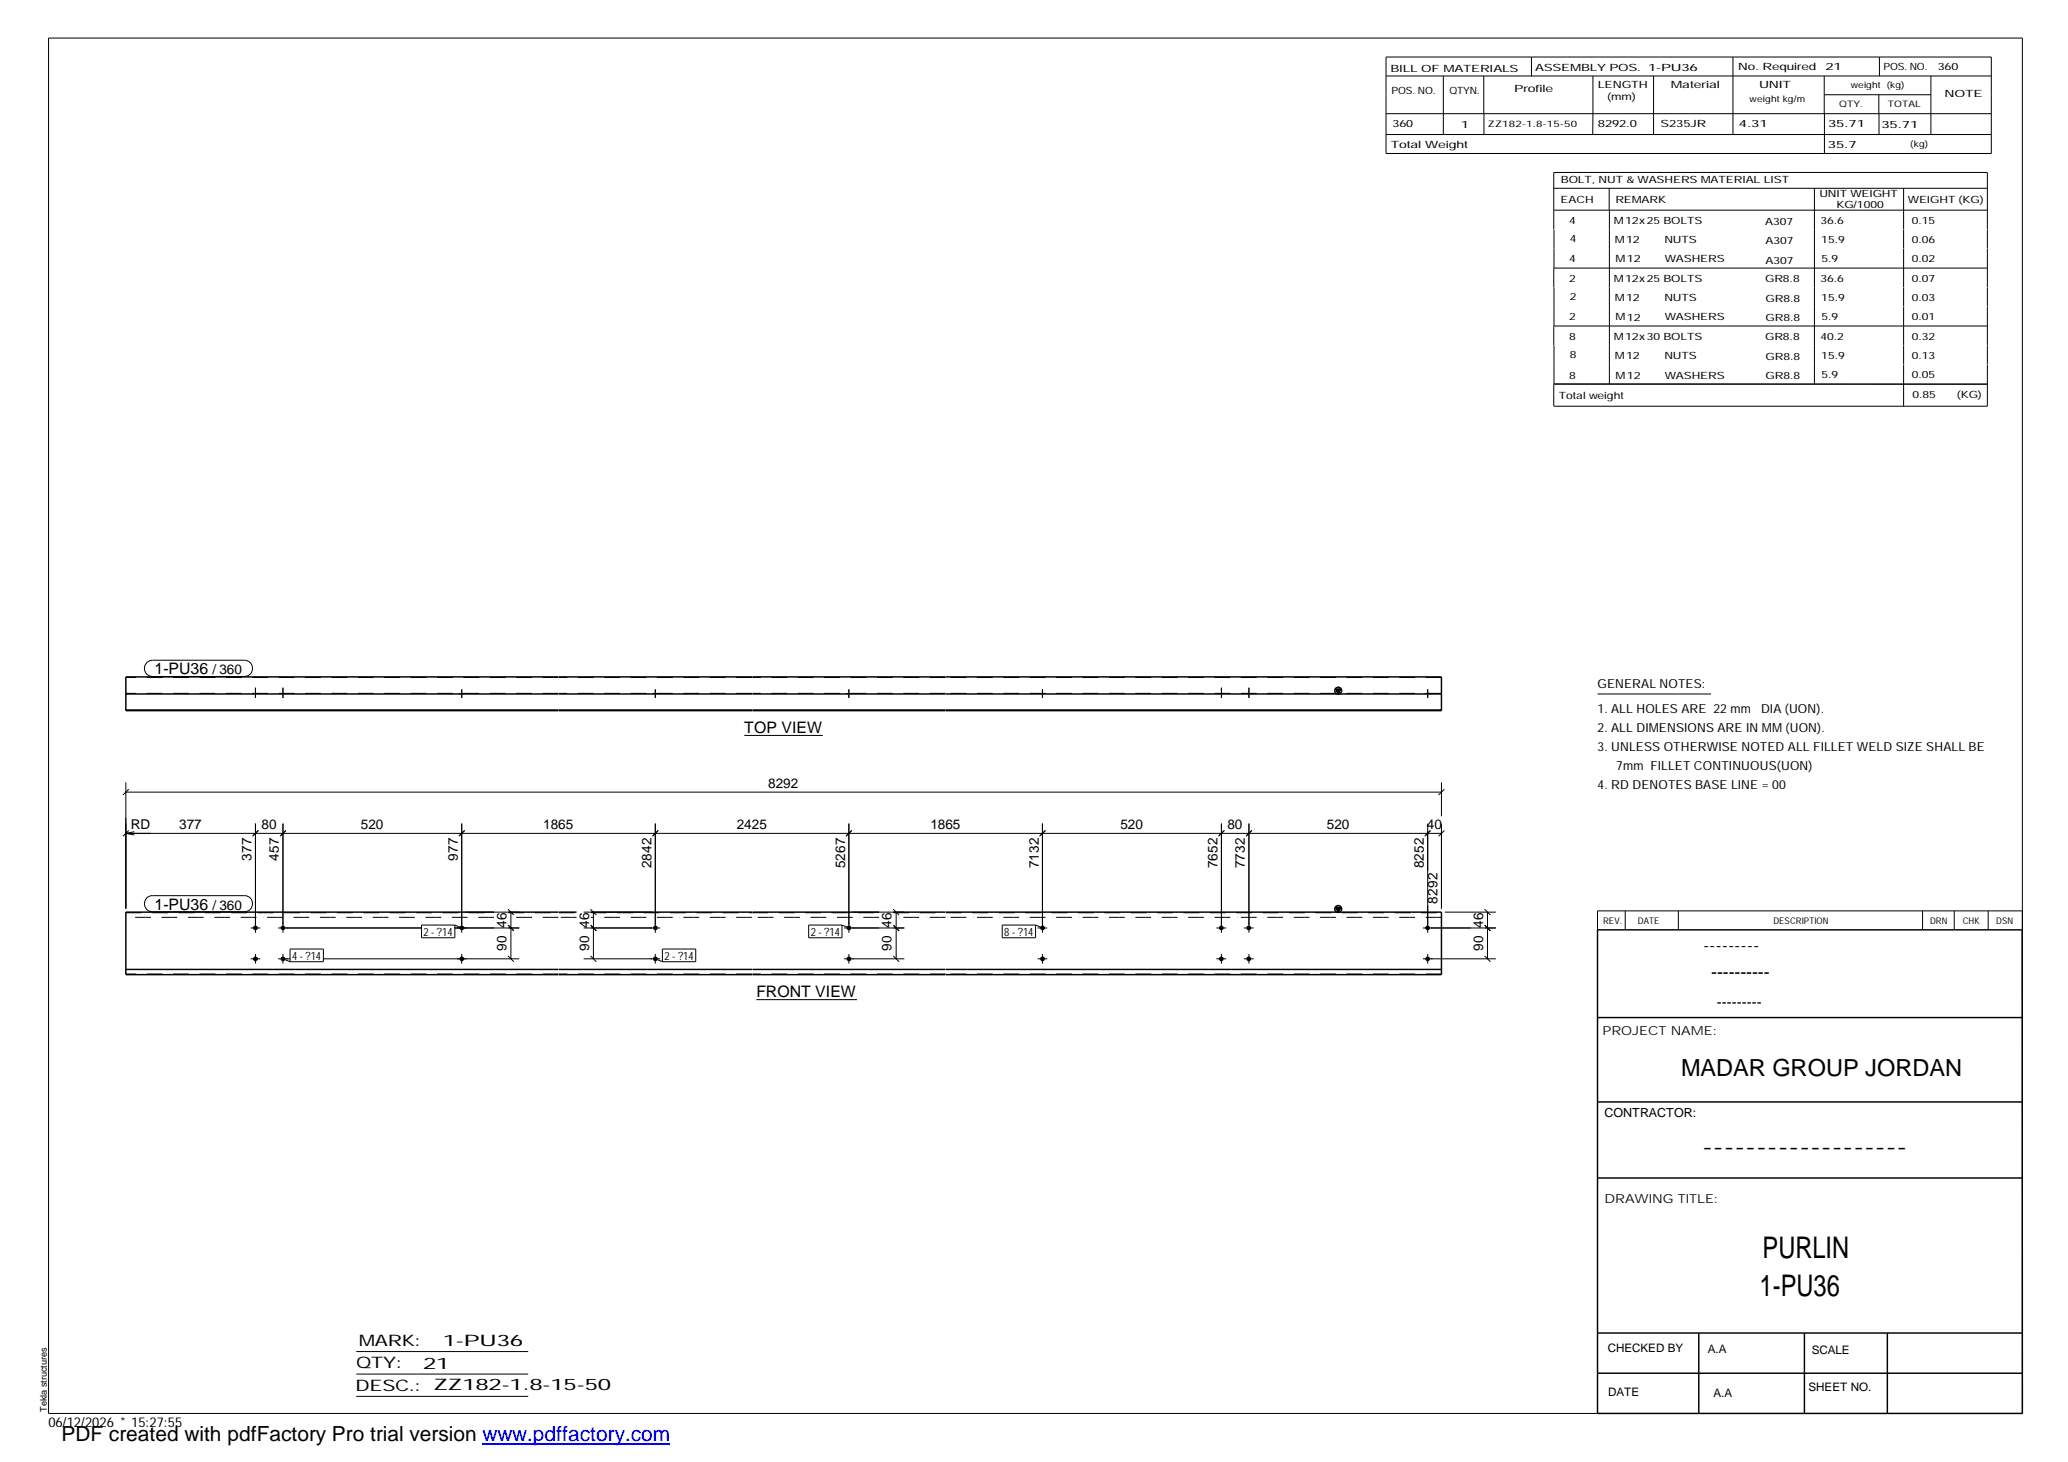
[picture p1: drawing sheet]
<svg xmlns="http://www.w3.org/2000/svg" width="420mm" height="297mm" viewBox="0 0 420 297" stroke-linecap="round" stroke-linejoin="round" font-family="sans-serif">
<g fill="#000">
<path d="M271.3 140h1.2l-.6 1zM271.3 184.3h1.2l-.6 1z"/>
<path d="M51.4 140.9h1v.1h-1z" fill-rule="evenodd"/>
<path d="M51.4 140.9h1v.1h-1z" fill-rule="evenodd"/>
<path d="M57 140.9h1v.1h-1z" fill-rule="evenodd"/>
<path d="M57 140.9h1v.1h-1z" fill-rule="evenodd"/>
<path d="M93.3 140.9h1v.1h-1z" fill-rule="evenodd"/>
<path d="M93.3 140.9h1v.1h-1z" fill-rule="evenodd"/>
<path d="M132.7 140.9h.9v.1h-.9z" fill-rule="evenodd"/>
<path d="M132.7 140.9h.9v.1h-.9z" fill-rule="evenodd"/>
<path d="M172 140.9h1v.1h-1z" fill-rule="evenodd"/>
<path d="M172 140.9h1v.1h-1z" fill-rule="evenodd"/>
<path d="M211.3 140.9h1v.1h-1z" fill-rule="evenodd"/>
<path d="M211.3 140.9h1v.1h-1z" fill-rule="evenodd"/>
<path d="M247.6 140.9h1v.1h-1z" fill-rule="evenodd"/>
<path d="M247.6 140.9h1v.1h-1z" fill-rule="evenodd"/>
<path d="M253.2 140.9h1v.1h-1z" fill-rule="evenodd"/>
<path d="M253.2 140.9h1v.1h-1z" fill-rule="evenodd"/>
<path d="M289.6 140.9h.9v.1h-.9z" fill-rule="evenodd"/>
<path d="M289.6 140.9h.9v.1h-.9z" fill-rule="evenodd"/>
<circle cx="51.9" cy="194.8" r=".48"/>
<circle cx="51.9" cy="188.5" r=".49"/>
<circle cx="57.5" cy="194.8" r=".48"/>
<circle cx="57.5" cy="188.5" r=".49"/>
<circle cx="93.8" cy="194.8" r=".47"/>
<circle cx="93.8" cy="188.5" r=".48"/>
<circle cx="133.1" cy="194.8" r=".47"/>
<circle cx="133.2" cy="188.5" r=".48"/>
<circle cx="172.5" cy="194.8" r=".48"/>
<circle cx="172.5" cy="188.5" r=".49"/>
<circle cx="211.8" cy="194.8" r=".48"/>
<circle cx="211.8" cy="188.5" r=".49"/>
<circle cx="248.1" cy="194.8" r=".48"/>
<circle cx="248.2" cy="188.5" r=".49"/>
<circle cx="253.7" cy="194.8" r=".48"/>
<circle cx="253.7" cy="188.5" r=".49"/>
<circle cx="290" cy="194.8" r=".48"/>
<circle cx="290.1" cy="188.5" r=".49"/>
</g>
<g fill="none" stroke="#000" stroke-width=".2">
<path d="M9.9 7.7h401v279.5h-401zM281.6 11.6h123v19.6h-123zM281.6 15.4h123M293.2 15.4v11.9M301.5 15.4v7.7M311.1 11.6v3.9M323.6 15.4v11.9M336 15.4v11.9M352.1 11.6v15.7M370.6 15.4v7.7M370.7 19.2h21.6M381.7 19.2v3.9"/>
<path d="M381.8 11.6v3.8M392.3 15.4v11.9M281.6 23.1h123M281.6 27.3h123M301.5 23.1v4.2M315.7 38.3h88.1M326.9 38.3v4.4M368.6 38.3v39.7M370.7 23.1v8.1M381.8 23.1v4.2M386.8 38.3v8.3M315.7 42.7h88.1"/>
<path d="M315.7 46.6v-11.6h88.1v11.6M315.7 54.5v3.9M315.7 54.5h88.1M315.7 46.6v7.9M315.7 58.4v7.8M327 42.7v35.3M386.8 46.6v3.9M386.8 50.6v7.7M386.8 58.4v3.9M403.8 46.6v3.9M403.8 50.6v7.7M403.8 58.4v3.9"/>
<path d="M315.7 66.3v3.8M315.7 78v4.5M315.7 66.2h88.1M315.7 78h88.1h-88M315.7 70.2v7.8M386.8 62.3v7.8M386.8 70.2v3.8M386.8 74.1v8.4M403.8 62.3v7.8M403.8 70.2v3.8M403.8 74.1v8.4h-88.1M29.8 134.6l.6-.3 .6-.2h18.7a1.65 1.65 0 0 1 1.6 1.7 1.65 1.65 0 0 1-1.6 1.6h-18.7a1.65 1.65 0 0 1-1.5-1 1.65 1.65 0 0 1 .3-1.8z"/>
<path d="M51.9 139.7v2.1M57.5 139.7v2.1M248.2 139.7v2.1M253.7 139.7v2.1M25.6 158.9v25.7M51.4 140.9v.1M52.4 140.9v.1M57 140.9v.1M58 140.9v.1M93.3 140.9v.1M93.8 140.1v1.7M94.3 140.9v.1"/>
<path d="M132.7 140.9v.1M133.1 140.1v1.7M133.6 140.9v.1M151.2 149.4h16M172 140.9v.1M172.5 140.1v1.7M173 140.9v.1M211.3 140.9v.1M211.8 140.1v1.7M212.3 140.9v.1M247.6 140.9v.1M248.6 140.9v.1"/>
<path d="M253.2 140.9v.1M254.2 140.9v.1M289.6 140.9v.1M290.1 140.1v1.7M290.5 140.9v.1M292.9 158.9v6.9M324.6 141h23M25.6 160.9h267.3M25.6 169.3h267.3M25.6 169.3l1.7 .4M26.2 160.3l-1.2 1.2M26.2 168.7l-1.2 1.2"/>
<path d="M27.3 169l-1.7 .3M51.4 169.8l1.1-1.1-1.2 1.2M51.9 167.3v22.2M57.5 167.3v22.2M58.1 168.7l-1.2 1.2M93.8 167.3v22.2M94.4 168.7l-1.2 1.2M133.1 167.3v22.2M133.7 168.7l-1.2 1.2M172.5 167.3v22.2M173.1 168.7l-1.2 1.2M211.8 167.3v22.2"/>
<path d="M212.4 168.7l-1.2 1.2M247.6 169.8l1.2-1.1-1.2 1.2M248.2 167.3v22.2M253.2 169.8l1.1-1.1-1.1 1.2M253.7 167.3v22.2M290.1 167.3v22.2M290.6 168.8l-1.1 1.1M290.7 168.7l-1.1 1.1M292.9 167.3v17.3M293.5 160.3l-1.2 1.2M293.5 168.7l-1.2 1.2M29.8 182.4l.8-.4h19.1a1.63 1.63 0 0 1 1.6 1.6 1.63 1.63 0 0 1-1.6 1.6h-18.7a1.65 1.65 0 0 1-1.5-1 1.65 1.65 0 0 1 .3-1.8z"/>
<path d="M50.9 194.8h2M50.9 188.5h2M51.9 193.8v2M56.5 194.8h2.5M56.5 188.5h29.2M57.5 193.8v2M57.5 194.8l1.4 .6M58.9 192.8h6.8v2.6h-6.8zM65.6 194.8h39.9M85.6 187.9h6.8v2.6h-6.8zM92.3 188.5h13.2M92.4 187.9l1.4 .6"/>
<path d="M93.8 193.8v2M94.5 185.3h11M103.2 194.2l1.2 1.2M103.2 187.9l1.2 1.2-1.1-1.1M103.2 184.7l1.2 1.2M103.8 185.3v9.5M118.6 194.8h15.5M118.6 188.5h15.5M118.6 185.3h13.9M120 194.2l1.2 1.2M120 187.9l1.2 1.2-1.1-1.1M120 184.7l1.2 1.2"/>
<path d="M120.6 185.3v9.5M133.1 193.8v2M133.1 194.8l1.5 .6M134.6 192.8h6.8v2.6h-6.8zM164.3 187.9h6.8v2.6h-6.8zM171.1 187.9l1.4 .6M171.5 194.8h12.2M171.5 188.5h12.2M172.5 193.8v2M173.2 185.3h10.5M181.5 194.2l1.2 1.2M181.5 187.9l1.2 1.2"/>
<path d="M181.5 184.7l1.2 1.2M182.1 185.3v9.5M203.6 187.9h6.8v2.6h-6.8zM210.4 187.9l1.4 .6M210.8 194.8h2M210.8 188.5h2M211.8 193.8v2M247.1 194.8h2M247.1 188.5h2M248.2 193.8v2M252.7 194.8h2M252.7 188.5h2"/>
<path d="M253.7 193.8v2M289.1 194.8h14.8M289.1 188.5h14.8M290.1 193.8v2M293.5 185.3h10.4M301.6 194.2l1.2 1.2M301.6 187.9l1.2 1.2-1.1-1.1M301.6 184.7l1.2 1.2M302.2 185.3v9.5M330.2 185.1v3.8M341 185.1v3.8M390.6 185.1v3.8"/>
<path d="M397 185.1v3.8M403.9 185.1v3.8M410.9 185.1h-86.3v3.8M153.7 203.1h20.4M72.4 274.6h34.9M72.4 279.2h34.9M72.4 283.7h34.9"/>
</g>
<g fill="none" stroke="#000" stroke-width=".3">
<path d="M113.5 137.5h-87.9v6.9h87.9M113.5 137.5h39.3M152.9 137.5h39.2M192.2 137.5h100.7v6.9h-100.7M271.3 140h1.2l-.6 1zM25.6 144.3h87.9M25.6 141h87.9M113.5 144.3h39.3M113.5 144.4h39.3M113.5 141h39.3M152.9 144.3h39.2M152.9 144.4h39.2"/>
<path d="M152.9 141h39.2M192.2 144.3h100.7M192.2 141h100.7M25.6 197h87.9M100.4 185.3h-74.8v12.7h87.9M103.3 185.3h10.2M113.5 198h39.3M113.5 197h39.3M113.5 185.3h3.6M120.1 185.3h32.7M152.9 198h39.2M152.9 197h39.2"/>
<path d="M152.9 185.3h25.7M181.5 185.3h10.6M192.2 185.3h100.7v12.7h-100.7M192.2 197h100.7M271.3 184.3h1.2l-.6 1zM324.6 188.9h86.2l.1 98.3h-86.3zM324.6 206.7h86.3M324.6 239.3h86.3M324.6 223.9h86.3M324.6 270.8h86.3M324.6 279h86.3M345.1 270.8v16.4"/>
<path d="M366.6 270.8v16.4M383.5 270.8v16.4"/>
<circle cx="271.9" cy="140.3" r=".71"/>
<circle cx="271.9" cy="184.7" r=".71"/>
</g>
<g fill="none" stroke="#000" stroke-width=".2" stroke-dasharray="1.1 0 2.1 .7 0 1.4" stroke-linecap="butt">
<path d="M113.5 137.7h-87.9M152.8 137.7h-39.3M192.1 137.7h-39.2M292.9 137.7h-100.7M113.5 140.9h-87.9M152.8 140.9h-39.3M192.1 140.9h-39.2M292.9 140.9h-100.7M25.6 185.4h74.8M100.4 186.4h-74.8M103.3 185.4h10.2M113.5 197.9h-87.9"/>
<path d="M113.5 186.4h-10.2M113.5 185.4h3.6M117.1 186.4h-3.6M120.1 185.4h32.7M152.8 197.9h-39.3M152.8 186.4h-32.7M152.9 185.4h25.7M178.6 186.4h-25.7M181.5 185.4h10.6M192.1 197.9h-39.2M192.1 186.4h-10.6M192.2 185.4h100.7"/>
<path d="M292.9 197.9h-100.7M292.9 186.4h-100.7"/>
</g>
<path d="M98 293.3h38.2" fill="none" stroke="#00f" stroke-width=".3"/>
<g font-size="6.1">
<text x="358.1" y="255.5">PURLIN</text>
<text x="357.5" y="263.3">1-PU36</text>
</g>
<text font-size="4.8" x="341.5" y="218.6">MADAR GROUP JORDAN</text>
<text font-size="4.2" x="12.5" y="292.7">PDF created with pdfFactory Pro trial version www.pdffactory.com</text>
<g font-size="3.6">
<text x="346.1" y="193.2">---------</text>
<text x="347.7" y="198.6">----------</text>
<text x="345.8" y="234.2">-------------------</text>
</g>
<g font-size="3.2">
<text x="31.4" y="137">1-PU36</text>
<text x="151.2" y="148.9">TOP VIEW</text>
<text x="31.4" y="184.8">1-PU36</text>
<text x="153.7" y="202.6">FRONT VIEW</text>
<text x="72.9" y="273.5">MARK:</text>
<text x="90" y="273.5">1-PU36</text>
<text x="72.4" y="278">QTY:</text>
<text x="86" y="278.1">21</text>
<text x="72.2" y="282.6">DESC.:</text>
<text x="88.1" y="282.4">ZZ182-1.8-15-50</text>
</g>
<text font-size="3" x="348.8" y="204.5">---------</text>
<g font-size="2.8">
<text x="43.2" y="137">/ 360</text>
<text x="156.1" y="160">8292</text>
<text x="26.6" y="168.5">RD</text>
<text x="36.4" y="168.4">377</text>
<text x="53.1" y="168.4">80</text>
<text x="73.3" y="168.4">520</text>
<text x="110.4" y="168.4">1865</text>
<text x="149.7" y="168.4">2425</text>
<text x="189" y="168.4">1865</text>
<text x="227.6" y="168.4">520</text>
<text x="249.4" y="168.4">80</text>
<text x="269.6" y="168.4">520</text>
<text x="289.9" y="168.4">40</text>
<text x="51.1" y="174.9" transform="rotate(-90 51.1 174.9)">377</text>
<text x="56.7" y="174.9" transform="rotate(-90 56.7 174.9)">457</text>
<text x="93" y="174.9" transform="rotate(-90 93 174.9)">977</text>
<text x="132.3" y="176.4" transform="rotate(-90 132.3 176.4)">2842</text>
<text x="171.7" y="176.4" transform="rotate(-90 171.7 176.4)">5267</text>
<text x="211" y="176.4" transform="rotate(-90 211 176.4)">7132</text>
<text x="247.4" y="176.4" transform="rotate(-90 247.4 176.4)">7652</text>
<text x="252.9" y="176.4" transform="rotate(-90 252.9 176.4)">7732</text>
<text x="289.3" y="176.4" transform="rotate(-90 289.3 176.4)">8252</text>
<text x="43.2" y="184.8">/ 360</text>
<text x="292.1" y="183.6" transform="rotate(-90 292.1 183.6)">8292</text>
<text x="102.9" y="188.5" transform="rotate(-90 102.9 188.5)">46</text>
<text x="119.7" y="188.5" transform="rotate(-90 119.7 188.5)">46</text>
<text x="181.1" y="188.5" transform="rotate(-90 181.1 188.5)">46</text>
<text x="301.3" y="188.5" transform="rotate(-90 301.3 188.5)">46</text>
<text x="102.9" y="193.2" transform="rotate(-90 102.9 193.2)">90</text>
<text x="119.7" y="193.2" transform="rotate(-90 119.7 193.2)">90</text>
<text x="181.1" y="193.2" transform="rotate(-90 181.1 193.2)">90</text>
<text x="301.3" y="193.2" transform="rotate(-90 301.3 193.2)">90</text>
<text x="9.8" y="290">06/12/2026 * 15:27:55</text>
</g>
<g font-size="2.5">
<text x="324.6" y="139.9">GENERAL NOTES:</text>
<text x="324.6" y="148.7">2. ALL DIMENSIONS ARE IN MM (UON).</text>
<text x="324.6" y="144.9">1. ALL HOLES ARE 22 mm</text>
<text x="357.8" y="144.9">DIA (UON).</text>
<text x="324.6" y="152.5">3. UNLESS OTHERWISE NOTED ALL FILLET WELD SIZE SHALL BE</text>
<text x="324.6" y="160.2">4. RD DENOTES BASE LINE = 00</text>
<text x="328.4" y="156.4">7mm FILLET CONTINUOUS(UON)</text>
<text x="325.6" y="210.3">PROJECT NAME:</text>
<text x="326" y="226.9">CONTRACTOR:</text>
<text x="326" y="244.4">DRAWING TITLE:</text>
</g>
<g font-size="2.4">
<text x="326.7" y="274.7">CHECKED BY</text>
<text x="347" y="275">A.A</text>
<text x="368.1" y="275.1">SCALE</text>
<text x="326.7" y="283.6">DATE</text>
<text x="348.1" y="283.9">A.A</text>
<text x="367.5" y="282.6">SHEET NO.</text>
</g>
<g font-size="2.3">
<text x="86.1" y="190.1">2 - ?14</text>
<text x="164.7" y="190.1">2 - ?14</text>
<text x="204" y="190.1">8 - ?14</text>
<text x="59.4" y="195">4 - ?14</text>
<text x="135" y="195">2 - ?14</text>
</g>
<g font-size="2">
<text x="282.5" y="14.6">BILL OF MATERIALS</text>
<text x="311.9" y="14.4">ASSEMBLY POS.</text>
<text x="324.6" y="17.9">LENGTH</text>
<text x="334.9" y="14.4">1-PU36</text>
<text x="339.5" y="17.9">Material</text>
<text x="353.1" y="14.2">No. Required</text>
<text x="357.4" y="17.9">UNIT</text>
<text x="370.9" y="14.2">21</text>
<text x="382.7" y="14.2">POS. NO.</text>
<text x="393.7" y="14.3">360</text>
<text x="282.7" y="19.1">POS. NO.</text>
<text x="294.5" y="19">QTYN.</text>
<text x="307.6" y="18.7">Profile</text>
<text x="326.5" y="20.4">(mm)</text>
<text x="395.1" y="19.6">NOTE</text>
<text x="282.9" y="25.8">360</text>
<text x="296.8" y="26">1</text>
<text x="324.7" y="25.9">8292.0</text>
<text x="337.4" y="25.9">S235JR</text>
<text x="353.3" y="25.9">4.31</text>
<text x="371.4" y="25.9">35.71</text>
<text x="382.3" y="25.9">35.71</text>
<text x="282.6" y="30.1">Total Weight</text>
<text x="371.4" y="30">35.7</text>
<text x="317.1" y="41.3">EACH</text>
<text x="317.1" y="37.2">BOLT, NUT &amp; WASHERS MATERIAL LIST</text>
<text x="328.2" y="41.3">REMARK</text>
<text x="369.7" y="40.1">UNIT WEIGHT</text>
<text x="387.6" y="41.2">WEIGHT (KG)</text>
<text x="318.8" y="45.4">4</text>
<text x="327.9" y="45.6">M12x25 BOLTS</text>
<text x="358.6" y="45.6">A307</text>
<text x="369.9" y="45.5">36.6</text>
<text x="373.1" y="42.2">KG/1000</text>
<text x="388.4" y="45.5">0.15</text>
<text x="318.8" y="53.3">4</text>
<text x="318.9" y="49.2">4</text>
<text x="328.1" y="49.3">M12</text>
<text x="328.3" y="53.3">M12</text>
<text x="338.2" y="49.4">NUTS</text>
<text x="338.2" y="53.3">WASHERS</text>
<text x="358.7" y="49.6">A307</text>
<text x="358.7" y="53.5">A307</text>
<text x="370" y="49.3">15.9</text>
<text x="370.1" y="53.2">5.9</text>
<text x="388.4" y="49.4">0.06</text>
<text x="388.4" y="53.3">0.02</text>
<text x="318.8" y="57.2">2</text>
<text x="327.9" y="57.3">M12x25 BOLTS</text>
<text x="358.6" y="57.4">GR8.8</text>
<text x="369.9" y="57.3">36.6</text>
<text x="388.4" y="57.2">0.07</text>
<text x="318.8" y="65.1">2</text>
<text x="318.9" y="61">2</text>
<text x="328.1" y="61.2">M12</text>
<text x="328.3" y="65.1">M12</text>
<text x="338.2" y="61.2">NUTS</text>
<text x="338.2" y="65.1">WASHERS</text>
<text x="358.7" y="61.4">GR8.8</text>
<text x="358.7" y="65.3">GR8.8</text>
<text x="370" y="61.1">15.9</text>
<text x="370.1" y="65">5.9</text>
<text x="388.4" y="61.2">0.03</text>
<text x="388.4" y="65.1">0.01</text>
<text x="318.8" y="69">8</text>
<text x="327.9" y="69.1">M12x30 BOLTS</text>
<text x="358.6" y="69.2">GR8.8</text>
<text x="369.9" y="69.1">40.2</text>
<text x="388.4" y="69">0.32</text>
<text x="318.8" y="76.9">8</text>
<text x="318.9" y="72.8">8</text>
<text x="328.1" y="72.9">M12</text>
<text x="328.3" y="76.9">M12</text>
<text x="338.2" y="72.9">NUTS</text>
<text x="338.2" y="76.9">WASHERS</text>
<text x="358.7" y="73.1">GR8.8</text>
<text x="358.7" y="77.1">GR8.8</text>
<text x="370" y="72.8">15.9</text>
<text x="370.1" y="76.7">5.9</text>
<text x="388.4" y="72.9">0.13</text>
<text x="388.4" y="76.9">0.05</text>
<text x="316.7" y="81.1">Total weight</text>
<text x="388.6" y="80.9">0.85</text>
<text x="397.6" y="80.8">(KG)</text>
</g>
<g font-size="1.9">
<text x="325.7" y="187.8">REV.</text>
<text x="332.8" y="187.6">DATE</text>
<text x="360.3" y="187.7">DESCRIPTION</text>
<text x="392.1" y="187.6">DRN</text>
<text x="398.8" y="187.6">CHK</text>
<text x="405.6" y="187.7">DSN</text>
<text x="9.5" y="286.8" transform="rotate(-90 9.5 286.8)">Tekla structures</text>
</g>
<g font-size="1.8">
<text x="376" y="17.9">weight (kg)</text>
<text x="355.5" y="20.7">weight kg/m</text>
<text x="373.6" y="21.7">QTY.</text>
<text x="383.5" y="21.8">TOTAL</text>
<text x="302.3" y="25.9">ZZ182-1.8-15-50</text>
<text x="388.1" y="29.8">(kg)</text>
</g>
</svg>
